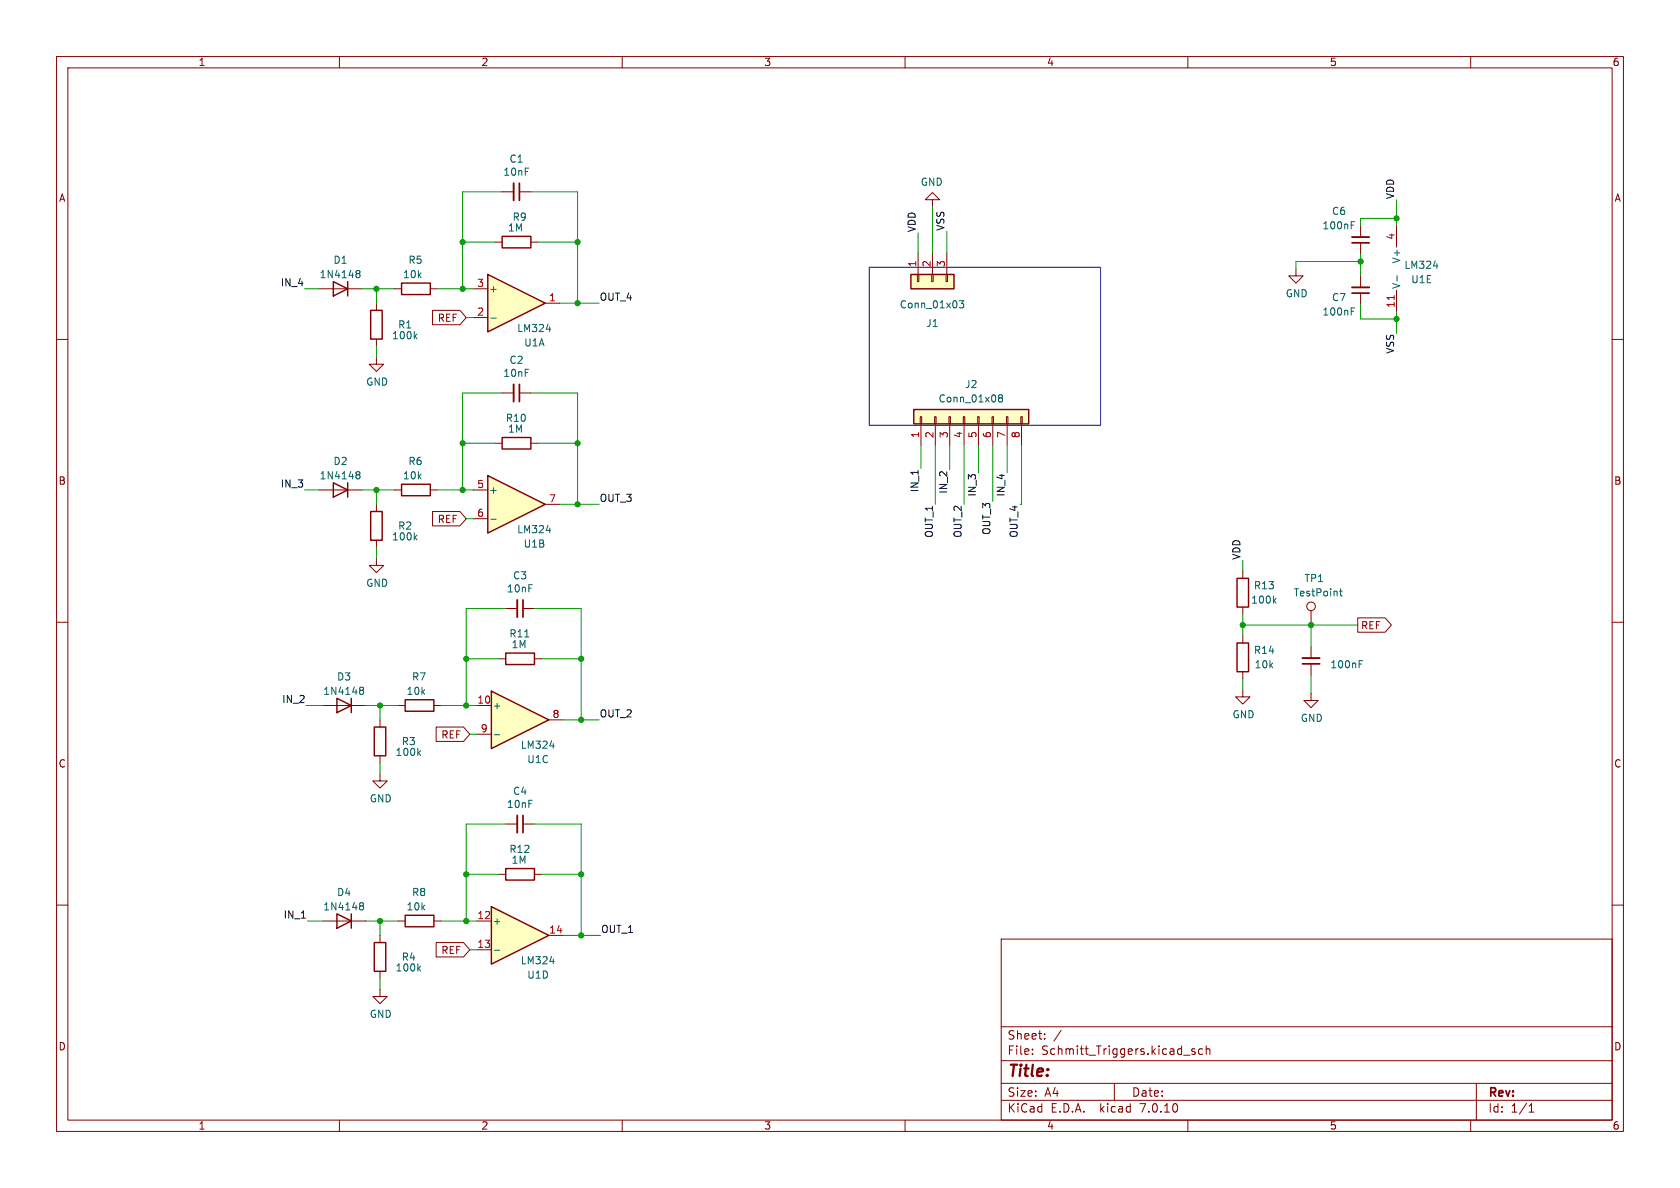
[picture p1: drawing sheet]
<svg xmlns="http://www.w3.org/2000/svg" width="297mm" height="210mm" viewBox="0 0 297 210" stroke-linecap="round" stroke-linejoin="round" font-family="sans-serif">
<g fill="none" stroke="#840000" stroke-width=".18">
<path d="M10 10h277v190h-277zM12 12h273v186h-273zM60 10v2M110 10v2M160 10v2M210 10v2M260 10v2M88.8 33.9h2M91.8 33.9h2.1M246.9 39.9v3.8M10 60h2M66.5 53.6v1.3"/>
<path d="M66.5 59.9v1.3M87.5 42.8h1.3M93.9 42.8h1.2M240.5 48.8v2M240.5 51.8v2M246.9 51.3v3.8M285 60h2M66.5 63.1v1.3h1.3l-1.3 1.3-1.2-1.3h1.2M56.4 86.6h7.6M66.5 98.7v1.2h1.3l-1.3 1.3-1.2-1.3h1.2M66.5 89.2v1.2M66.5 95.5v1.3"/>
<path d="M69.7 86.6h1.3M76.1 86.6h1.2M10 110h2M89.4 107.6h2M92.5 107.6h2M231.8 108v2.5M231.8 114.3v2M231.8 117.3v2.1M285 110h2M67.2 136.8v1.2h1.3l-1.3 1.3-1.3-1.3h1.3M67.2 127.3v1.2M67.2 133.6v1.3"/>
<path d="M70.4 124.7h1.2M76.7 124.7h1.3M10 160h2M285 160h2M57 162.8h7.6M67.2 174.9v1.2h1.3l-1.3 1.3-1.3-1.3h1.3M67.2 165.4v1.2M67.2 171.7v1.3M177 166h108v32h-108zM60 198v2M110 198v2M160 198v2"/>
<path d="M177 194.5h108M177 191.5h108M177 187.5h108M177 181.5h108M182.5 186.3v.1M182.5 185.5v.1M184.7 183.6v.1M184.7 182.8v.1M187.6 182.1l-1.3 2M197 191.5v3M209.2 186.5h1.2M210 198v2"/>
<path d="M211.2 185.5l-.3-.1-.2 .2v.2l.5 .2v.3h-.5M212.6 185.5l-.4-.1-.3 .3v.4l.1 .2h.6M213.2 185.5l.3-.1 .3 .1 .1 .9M213.2 184.9v1.5M260 198v2M261 191.5v6.5M270.3 196.6h.9M270.3 195.5l.4-.4v1.5"/>
<circle cx="231.8" cy="107.2" r=".76"/>
</g>
<path d="M65.5 54.9h2.1v5h-2.1zM88.8 41.8h5.1v2h-5.1zM58.9 85.3l2.6 1.3-2.6 1.3zM61.5 85.3v2.6M65.5 90.4h2.1v5.1h-2.1zM71 85.6h5.1v2h-5.1zM66.2 128.5h2v5.1h-2zM71.6 123.7h5.1v2h-5.1zM59.6 161.5l2.5 1.3-2.5 1.3zM62.1 161.5v2.6M66.2 166.6h2v5.1h-2z" fill="none" stroke="#840000" stroke-width=".25"/>
<g fill="none" stroke="#006464" stroke-width=".18">
<path d="M73.4 59.4l.3 .5M73.7 59l-.5 .5M238.9 55h.4M238.9 54.4h.6M247 48.7v1M253.4 47h.8M63 83.9h.2M63 83.4h.4l.2 .1v.2l-.2 .2M63.2 83.9h.2M63.2 83.9l-.2 .1M63.4 83.9l.2 .3v.3l-.2 .2-.4-.1M73.4 95l.3 .4"/>
<path d="M73.7 94.6l-.5 .5M236.8 104.5h.5M237 104.1v1.1l.3 .2M240.3 117.4h.4M240.3 116.8h.6M74 133.1l.3 .4M74.3 132.7l-.4 .5M63.7 159.6h.3l.2 .1 .1 .2-.3 .2M63.7 160.1h.1M63.8 160.1h.2M63.8 160.1l-.1 .1M64 160.1l.3 .3-.1 .3-.2 .2-.3-.1"/>
<path d="M74 171.2l.3 .4M74.3 170.8l-.4 .5"/>
</g>
<path d="M90.8 32.4v3M239 50.8h3.1M91.4 106v3.1M230.3 116.3h3" fill="none" stroke="#840000" stroke-width=".33"/>
<path d="M91.8 32.4v3M239 51.8h3.1M92.5 106v3.1M230.3 117.3h3" fill="none" stroke="#840000" stroke-width=".3"/>
<path d="M246.5 52.2v.8" fill="none" stroke="#a90000" stroke-width=".18"/>
<path d="M86.2 84.1l10.2 5.1-10.2 5z" fill="#ffffc2"/>
<path d="M58.9 49.8l2.6 1.3-2.6 1.2zM61.5 49.8v2.5M71 50h5.1v2.1h-5.1zM161 48.5h7.7v2.6h-7.7zM88.8 77.3h5.1v2.1h-5.1zM161.5 72.4h20.4v2.5h-20.4zM86.2 84.1l10.2 5.1-10.2 5zM59.6 123.4l2.5 1.3-2.5 1.3zM62.1 123.4v2.6" fill="none" stroke="#840000" stroke-width=".25"/>
<g fill="none" stroke="#840000" stroke-width=".18">
<path d="M56.4 51.1h7.6M69.7 51.1h1.3M76.1 51.1h1.2M162.2 48.5h.2v1.3h-.2zM162.3 44.7v3.8M164.7 48.5h.3v1.3h-.3zM164.8 44.7v3.8M167.3 48.5h.2v1.3h-.2zM167.4 44.7v3.8M87.5 78.4h1.3M88.8 69.5h2M91.8 69.5h2.1"/>
<path d="M93.9 78.4h1.2M162.7 73.7h.2v1.2h-.2zM162.8 74.9v3.8M165.2 73.7h.3v1.2h-.3zM165.4 74.9v3.8M167.8 73.7h.2v1.2h-.2zM167.9 74.9v3.8M170.3 73.7h.3v1.2h-.3zM170.4 74.9v3.8M172.8 73.7h.3v1.2h-.3zM173 74.9v3.8M175.4 73.7h.2v1.2h-.2z"/>
<path d="M175.5 74.9v3.8M177.9 73.7h.3v1.2h-.3zM178.1 74.9v3.8M180.5 73.7h.2v1.2h-.2zM180.6 74.9v3.8M83.7 86.6h2.5M83.7 91.7h2.5M96.4 89.2h2.5M57 124.7h7.6"/>
</g>
<g fill="none" stroke="#006464" stroke-width=".18">
<path d="M63 48.3l.2 .1M63 47.9l.4-.1 .2 .1v.2l-.2 .3M63.2 48.4h.2M63.2 48.4h-.2M63.4 48.4l.2 .2v.4l-.2 .1-.4-.1M169.6 53.2h.8l-.4 .4 .3 .2v.5l-.2 .1-.5-.1M176.8 70.3l-.3-.2 .3-.3h.2l.2 .2-.2 .3M176.8 70.3l-.3 .3 .1 .3 .2 .2 .3-.1 .1-.2v-.2l-.2-.3M176.8 70.3h.2M86.8 91.8h.9M96.6 93.8h.8M63.7 122h.1"/>
<path d="M63.7 121.5h.3l.2 .1 .1 .2-.3 .2M63.8 122h.2M63.8 122l-.1 .1M64 122l.3 .3-.1 .3-.2 .2-.3-.1"/>
</g>
<g fill="#ffffc2" stroke="#ffffc2" stroke-width=".18">
<path d="M161 48.5h7.7v2.6h-7.7z"/>
<path d="M161.5 72.4h20.4v2.5h-20.4z"/>
</g>
<path d="M90.8 67.9v3.1" fill="none" stroke="#840000" stroke-width=".33"/>
<path d="M91.8 67.9v3.1" fill="none" stroke="#840000" stroke-width=".3"/>
<path d="M86.2 48.5l10.2 5.1-10.2 5.1z" fill="#ffffc2"/>
<path d="M86.2 48.5l10.2 5.1-10.2 5.1zM218.7 102.2h2v5.1h-2z" fill="none" stroke="#840000" stroke-width=".25"/>
<path d="M83.7 56.1h2.5M83.7 51.1h2.5M96.4 53.6h2.5M229.1 47.5v1.3h1.3l-1.3 1.2-1.3-1.2h1.3M219.7 101v1.2M219.7 107.3v1.3" fill="none" stroke="#840000" stroke-width=".18"/>
<path d="M86.8 56.2h.9M96.6 58.2h.8M225.2 106.1l.4 .5M225.6 105.8l-.5 .5" fill="none" stroke="#006464" stroke-width=".18"/>
<path d="M86.9 122.2l10.1 5.1-10.1 5z" fill="#ffffc2"/>
<path d="M89.4 115.4h5.1v2.1h-5.1zM218.7 113.7h2v5h-2zM86.9 122.2l10.1 5.1-10.1 5zM71.6 161.8h5.1v2h-5.1z" fill="none" stroke="#840000" stroke-width=".25"/>
<g fill="none" stroke="#840000" stroke-width=".18">
<path d="M164.8 35.3h1.3l-1.3-1.3-1.2 1.3h1.2v1.3M240.5 39.9v2M240.5 42.9v2.1M88.1 116.5h1.3M94.5 116.5h1.3M219.7 112.4v1.3M219.7 118.7v1.3M84.3 124.7h2.6M84.3 129.8h2.6M97 127.3h2.6M219.7 121.9v1.3h1.3l-1.3 1.3-1.3-1.3h1.3M231.8 122.6v1.2h1.2l-1.2 1.3-1.3-1.3h1.3"/>
<path d="M89.4 145.7h2M92.5 145.7h2M70.4 162.8h1.2M76.7 162.8h1.3"/>
</g>
<path d="M238.9 39.8h.4M238.9 39.2h.6M92.8 112.6h.7M87.4 129.9h1M97.2 131.9h.8" fill="none" stroke="#006464" stroke-width=".18"/>
<path d="M239 41.9h3.1M91.4 144.1v3.1" fill="none" stroke="#840000" stroke-width=".33"/>
<path d="M239 42.9h3.1M92.5 144.1v3.1" fill="none" stroke="#840000" stroke-width=".3"/>
<path d="M86.9 160.3l10.1 5.1-10.1 5z" fill="#ffffc2"/>
<path d="M89.4 153.5h5.1v2.1h-5.1zM86.9 160.3l10.1 5.1-10.1 5z" fill="none" stroke="#840000" stroke-width=".25"/>
<path d="M76.5 54.9h4.8l1.1 1.2-1.1 1.3h-4.8zM76.5 90.4h4.8l1.1 1.3-1.1 1.3h-4.8zM240 109.2h4.9l1.1 1.3-1.1 1.3h-4.9zM77.1 128.5h4.8l1.2 1.3-1.2 1.3h-4.8zM88.1 154.6h1.3M94.5 154.6h1.3M77.1 166.6h4.8l1.2 1.3-1.2 1.3h-4.8zM84.3 162.8h2.6M84.3 167.9h2.6M97 165.4h2.6" fill="none" stroke="#840000" stroke-width=".18"/>
<path d="M87.4 168h1M97.2 170h.8" fill="none" stroke="#006464" stroke-width=".18"/>
<path d="M153.7 47.2h40.9v28h-40.9z" fill="none" stroke="#0000c2" stroke-width=".18"/>
<g fill="none" stroke="#009600" stroke-width=".18">
<path d="M88.8 33.9h-7v17.2M93.9 33.9h8.2v19.7M164.8 36.6v8.1M246.9 35.3v4.6M246.9 38.6h-6.4v1.3M53.8 51.1h2.6M64 51.1h5.7M66.5 51.1v2.5M77.3 51.1h6.4M81.8 42.8h5.7M82.4 56.1h1.3M95.1 42.8h7"/>
<path d="M98.9 53.6h7M162.3 41.1v3.6M167.4 40.9v3.8M240.5 45v3.8M240.5 53.8v2.6h6.4M240.5 46.2h-11.4v1.3M246.9 55.1v3.8M66.5 61.2v1.9M81.8 78.4h5.7M88.8 69.5h-7v17.1M93.9 69.5h8.2v19.7M95.1 78.4h7"/>
<path d="M162.8 78.7v4.1M165.4 78.7v10.5M167.9 78.7v4.4M170.4 78.7v10.5M173 78.7v4.9M175.5 78.7v9.9M178.1 78.7v4.9M180.6 78.7v10.5M53.8 86.6h2.6M64 86.6h5.7M66.5 86.6v2.6M66.5 96.8v1.9"/>
<path d="M77.3 86.6h6.4M82.4 91.7h1.3M98.9 89.2h7M219.7 99.1v1.9M82.4 116.5h5.7M89.4 107.6h-7v17.1M94.5 107.6h8.2v19.7M95.8 116.5h6.9M219.7 108.6v3.8M219.7 110.5h20.3M231.8 110.5v3.8M231.8 119.4v3.2"/>
<path d="M54.1 124.7h2.9M64.6 124.7h5.8M67.2 124.7v2.6M67.2 134.9v1.9M78 124.7h6.3M83.1 129.8h1.2M99.6 127.3h6.3M219.7 120v1.9M82.4 154.6h5.7M89.4 145.7h-7v17.1M94.5 145.7h8.2v19.7M95.8 154.6h6.9"/>
<path d="M54.4 162.8h2.6M64.6 162.8h5.8M67.2 162.8v2.6M67.2 173v1.9M78 162.8h6.3M83.1 167.9h1.2M99.6 165.4h6.6"/>
</g>
<g fill="#009600" stroke="#009600" stroke-width=".18">
<circle cx="81.8" cy="42.8" r=".46"/>
<circle cx="81.8" cy="51.1" r=".46"/>
<circle cx="81.8" cy="78.4" r=".46"/>
<circle cx="66.5" cy="51.1" r=".46"/>
<circle cx="102.7" cy="127.3" r=".46"/>
<circle cx="66.5" cy="86.6" r=".46"/>
<circle cx="82.4" cy="124.7" r=".46"/>
<circle cx="82.4" cy="116.5" r=".46"/>
<circle cx="102.7" cy="116.5" r=".46"/>
<circle cx="81.8" cy="86.6" r=".46"/>
<circle cx="67.2" cy="124.7" r=".46"/>
<circle cx="246.9" cy="56.4" r=".46"/>
<circle cx="240.5" cy="46.2" r=".46"/>
<circle cx="219.7" cy="110.5" r=".46"/>
<circle cx="231.8" cy="110.5" r=".46"/>
<circle cx="246.9" cy="38.6" r=".46"/>
<circle cx="102.7" cy="154.6" r=".46"/>
<circle cx="82.4" cy="162.8" r=".46"/>
<circle cx="82.4" cy="154.6" r=".46"/>
<circle cx="102.7" cy="165.4" r=".46"/>
<circle cx="67.2" cy="162.8" r=".46"/>
<circle cx="102.1" cy="78.4" r=".46"/>
<circle cx="102.1" cy="53.6" r=".46"/>
<circle cx="102.1" cy="89.2" r=".46"/>
<circle cx="102.1" cy="42.8" r=".46"/>
</g>
<text font-size="2.8" fill="#840000" x="178" y="190.9">Title:</text>
<g font-size="2.1" fill="#840000">
<text x="178" y="184">Sheet:</text>
<text x="178" y="186.7">File:</text>
<text x="184.1" y="186.7">Schmitt_Triggers.kicad_sch</text>
<text x="178" y="196.9">KiCad</text>
<text x="178" y="194.1">Size:</text>
<text x="184.7" y="194.1">A4</text>
<text x="185.7" y="196.9">E.D.A.</text>
<text x="194.6" y="196.9">kicad</text>
<text x="200" y="194.1">Date:</text>
<text x="201.8" y="196.9">7.0.10</text>
<text x="263" y="194.3">Rev:</text>
<text x="263" y="196.9">Id:</text>
<text x="267.1" y="196.9">1/1</text>
</g>
<g font-size="1.8" fill="#840000">
<text x="35" y="11.9">1</text>
<text x="85" y="11.9">2</text>
<text x="135" y="11.9">3</text>
<text x="185" y="11.9">4</text>
<text x="235" y="11.9">5</text>
<text x="285" y="11.9">6</text>
<text x="10.3" y="35.9">A</text>
<text x="285.3" y="35.9">A</text>
<text x="77.3" y="57.1">REF</text>
<text x="10.3" y="85.9">B</text>
<text x="285.3" y="85.9">B</text>
<text x="77.3" y="92.6">REF</text>
<text x="240.5" y="111.4">REF</text>
<text x="77.9" y="130.7">REF</text>
<text x="10.3" y="135.9">C</text>
<text x="285.3" y="135.9">C</text>
<text x="77.9" y="168.8">REF</text>
<text x="10.3" y="185.9">D</text>
<text x="285.3" y="185.9">D</text>
<text x="35" y="199.9">1</text>
<text x="85" y="199.9">2</text>
<text x="135" y="199.9">3</text>
<text x="185" y="199.9">4</text>
<text x="235" y="199.9">5</text>
<text x="285" y="199.9">6</text>
</g>
<g font-size="1.8" fill="#006464">
<text x="90" y="29">C1</text>
<text x="88.9" y="31.3">10nF</text>
<text x="162.7" y="33">GND</text>
<text x="89.7" y="41.1">1M</text>
<text x="90.5" y="39.2">R9</text>
<text x="233.7" y="40.7">100nF</text>
<text x="235.4" y="38.2">C6</text>
<text x="58.9" y="46.8">D1</text>
<text x="72.1" y="46.8">R5</text>
<text x="247.8" y="46.7" transform="rotate(-90 247.8 46.7)">V+</text>
<text x="248.2" y="47.7">LM324</text>
<text x="56.4" y="49.4">1N4148</text>
<text x="71.1" y="49.4">10k</text>
<text x="86.4" y="51.9">+</text>
<text x="227.2" y="52.8">GND</text>
<text x="235.4" y="53.4">C7</text>
<text x="247.8" y="51.2" transform="rotate(-90 247.8 51.2)">V-</text>
<text x="249.4" y="50.3">U1E</text>
<text x="70.3" y="58.3">R1</text>
<text x="91.3" y="58.9">LM324</text>
<text x="159" y="54.7">Conn_01x03</text>
<text x="163.7" y="58">J1</text>
<text x="233.7" y="56">100nF</text>
<text x="69.2" y="60.2">100k</text>
<text x="90" y="64.5">C2</text>
<text x="92.6" y="61.4">U1A</text>
<text x="64.6" y="68.4">GND</text>
<text x="88.9" y="66.8">10nF</text>
<text x="165.8" y="71.3">Conn_01x08</text>
<text x="170.5" y="68.8">J2</text>
<text x="89.3" y="74.8">R10</text>
<text x="89.7" y="76.7">1M</text>
<text x="58.9" y="82.4">D2</text>
<text x="72.1" y="82.4">R6</text>
<text x="56.4" y="84.9">1N4148</text>
<text x="71.1" y="84.9">10k</text>
<text x="86.4" y="87.5">+</text>
<text x="69.2" y="95.7">100k</text>
<text x="70.3" y="93.8">R2</text>
<text x="91.3" y="94.5">LM324</text>
<text x="92.5" y="97">U1B</text>
<text x="64.6" y="103.9">GND</text>
<text x="89.5" y="104.9">10nF</text>
<text x="90.6" y="102.6">C3</text>
<text x="221.1" y="106.9">100k</text>
<text x="221.6" y="104.4">R13</text>
<text x="228.6" y="105.6">TestPoint</text>
<text x="230.5" y="103.1">TP1</text>
<text x="90" y="112.9">R11</text>
<text x="90.3" y="114.8">1M</text>
<text x="221.6" y="115.8">R14</text>
<text x="221.7" y="118.3">10k</text>
<text x="235.1" y="118.3">100nF</text>
<text x="57" y="123">1N4148</text>
<text x="59.5" y="120.5">D3</text>
<text x="71.8" y="123">10k</text>
<text x="72.7" y="120.5">R7</text>
<text x="87" y="125.6">+</text>
<text x="70.9" y="131.9">R3</text>
<text x="217.8" y="127.2">GND</text>
<text x="229.9" y="127.8">GND</text>
<text x="69.8" y="133.8">100k</text>
<text x="92" y="132.6">LM324</text>
<text x="93.1" y="135.1">U1C</text>
<text x="65.3" y="142">GND</text>
<text x="89.5" y="143">10nF</text>
<text x="90.6" y="140.7">C4</text>
<text x="90" y="151">R12</text>
<text x="90.3" y="152.9">1M</text>
<text x="57" y="161.1">1N4148</text>
<text x="59.5" y="158.6">D4</text>
<text x="71.8" y="161.1">10k</text>
<text x="72.7" y="158.6">R8</text>
<text x="87" y="163.7">+</text>
<text x="69.8" y="171.9">100k</text>
<text x="70.9" y="170">R4</text>
<text x="92" y="170.7">LM324</text>
<text x="93.1" y="173.2">U1D</text>
<text x="65.3" y="180.1">GND</text>
</g>
<g font-size="1.8" fill="#0f0f0f">
<text x="246.5" y="35.3" transform="rotate(-90 246.5 35.3)">VDD</text>
<text x="162" y="41.1" transform="rotate(-90 162 41.1)">VDD</text>
<text x="167" y="40.9" transform="rotate(-90 167 40.9)">VSS</text>
<text x="49.5" y="50.7">IN_4</text>
<text x="105.9" y="53.2">OUT_4</text>
<text x="246.5" y="62.6" transform="rotate(-90 246.5 62.6)">VSS</text>
<text x="49.5" y="86.3">IN_3</text>
<text x="105.9" y="88.8">OUT_3</text>
<text x="162.5" y="87.1" transform="rotate(-90 162.5 87.1)">IN_1</text>
<text x="167.5" y="87.4" transform="rotate(-90 167.5 87.4)">IN_2</text>
<text x="172.6" y="87.9" transform="rotate(-90 172.6 87.9)">IN_3</text>
<text x="177.7" y="87.9" transform="rotate(-90 177.7 87.9)">IN_4</text>
<text x="165" y="95.2" transform="rotate(-90 165 95.2)">OUT_1</text>
<text x="170.1" y="95.2" transform="rotate(-90 170.1 95.2)">OUT_2</text>
<text x="175.2" y="94.7" transform="rotate(-90 175.2 94.7)">OUT_3</text>
<text x="219.4" y="99.1" transform="rotate(-90 219.4 99.1)">VDD</text>
<text x="49.8" y="124.4">IN_2</text>
<text x="105.9" y="126.9">OUT_2</text>
<text x="50" y="162.5">IN_1</text>
<text x="106.2" y="165">OUT_1</text>
</g>
<g font-size="1.8" fill="#a90000">
<text x="162.1" y="47.3" transform="rotate(-90 162.1 47.3)">1</text>
<text x="164.6" y="47.3" transform="rotate(-90 164.6 47.3)">2</text>
<text x="167.1" y="47.3" transform="rotate(-90 167.1 47.3)">3</text>
<text x="246.6" y="42.5" transform="rotate(-90 246.6 42.5)">4</text>
<text x="84.3" y="50.8">3</text>
<text x="97" y="53.3">1</text>
<text x="84.3" y="55.9">2</text>
<text x="246.6" y="54.5" transform="rotate(-90 246.6 54.5)">11</text>
<text x="162.6" y="77.5" transform="rotate(-90 162.6 77.5)">1</text>
<text x="165.1" y="77.5" transform="rotate(-90 165.1 77.5)">2</text>
<text x="167.6" y="77.5" transform="rotate(-90 167.6 77.5)">3</text>
<text x="170.2" y="77.5" transform="rotate(-90 170.2 77.5)">4</text>
<text x="172.7" y="77.5" transform="rotate(-90 172.7 77.5)">5</text>
<text x="175.3" y="77.5" transform="rotate(-90 175.3 77.5)">6</text>
<text x="177.8" y="77.5" transform="rotate(-90 177.8 77.5)">7</text>
<text x="180.3" y="77.5" transform="rotate(-90 180.3 77.5)">8</text>
<text x="84.3" y="86.4">5</text>
<text x="97" y="88.9">7</text>
<text x="84.3" y="91.4">6</text>
<text x="84.3" y="124.5">10</text>
<text x="84.9" y="129.5">9</text>
<text x="97.6" y="127">8</text>
<text x="84.3" y="162.6">12</text>
<text x="84.3" y="167.6">13</text>
<text x="97" y="165.1">14</text>
</g>
<text font-size="1.8" fill="#009600" x="180" y="95.2" transform="rotate(-90 180 95.2)">OUT_4</text>
</svg>
